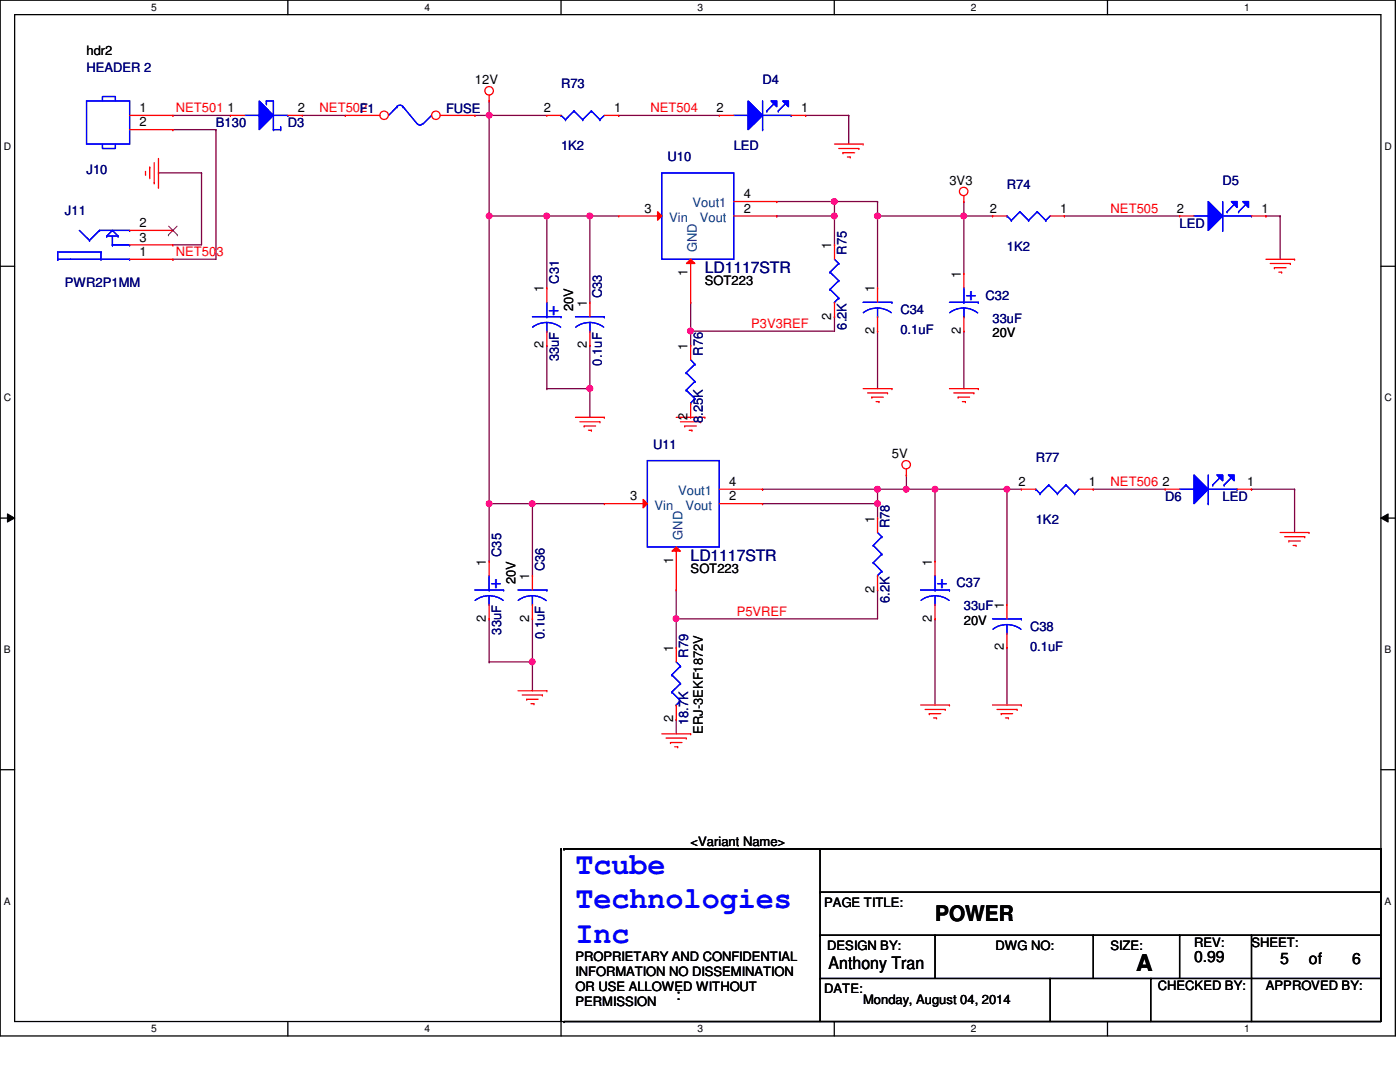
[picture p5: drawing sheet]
<svg xmlns="http://www.w3.org/2000/svg" width="279mm" height="216mm" viewBox="0 0 279 216" stroke-linecap="round" stroke-linejoin="round" font-family="sans-serif">
<path d="M0 0h278.5v206.7h-278.5zM2.9 2.9h272.7v200.9h-272.7z" fill="none" stroke="#000" stroke-width=".25"/>
<g fill="#fff">
<path d="M30.2 .3h1.1v2.3h-1.1z"/>
<path d="M30.2 204.1h1.1v2.3h-1.1z"/>
</g>
<path d="M57.4 0v2.9M57.4 203.8v2.9" fill="none" stroke="#000" stroke-width=".25"/>
<g fill="#fff">
<path d="M84.7 .3h1.1v2.3h-1.1z"/>
<path d="M84.7 204.1h1.1v2.3h-1.1z"/>
</g>
<path d="M112 0v2.9M112 203.8v2.9" fill="none" stroke="#000" stroke-width=".25"/>
<g fill="#fff">
<path d="M139.2 .3h1.1v2.3h-1.1z"/>
<path d="M139.2 204.1h1.1v2.3h-1.1z"/>
</g>
<path d="M166.5 0v2.9M166.5 203.8v2.9" fill="none" stroke="#000" stroke-width=".25"/>
<g fill="#fff">
<path d="M193.8 .3h1.1v2.3h-1.1z"/>
<path d="M193.8 204.1h1.1v2.3h-1.1z"/>
</g>
<path d="M221 0v2.9M221 203.8v2.9" fill="none" stroke="#000" stroke-width=".25"/>
<g fill="#fff">
<path d="M248.3 .3h1.1v2.3h-1.1z"/>
<path d="M248.3 204.1h1.1v2.3h-1.1z"/>
<path d="M.8 28h1.4v2.3h-1.4z"/>
<path d="M276.3 28h1.4v2.3h-1.4z"/>
<path d="M.8 78.2h1.4v2.3h-1.4z"/>
<path d="M276.3 78.2h1.4v2.3h-1.4z"/>
</g>
<path d="M0 53.1h2.9M275.6 53.1h2.9" fill="none" stroke="#000" stroke-width=".25"/>
<g fill="#fff">
<path d="M.8 128.5h1.3v2.2h-1.3z"/>
<path d="M276.3 128.5h1.3v2.2h-1.3z"/>
</g>
<path d="M0 103.4h2.9M275.6 103.4h2.9" fill="none" stroke="#000" stroke-width=".25"/>
<path d="M1.5 102.5l1.4 .9-1.4 .8zM275.6 103.4l1.4-.9v1.7z" fill="#000"/>
<path d="M1.5 102.5l1.4 .9-1.4 .8zM275.6 103.4l1.4-.9v1.7z" fill="none" stroke="#000" stroke-width=".2"/>
<g fill="#fff">
<path d="M.8 178.7h1.3v2.2h-1.3z"/>
<path d="M276.3 178.7h1.3v2.2h-1.3z"/>
</g>
<path d="M0 153.6h2.9M275.6 153.6h2.9" fill="none" stroke="#000" stroke-width=".25"/>
<path d="M135 117.7h.1M135 117.7v5.8M175.1 117.7h.1M175.1 117.7v5.8h-40.1M135 123.5h.1" fill="none" stroke="#800040" stroke-width=".25"/>
<circle cx="134.9" cy="123.4" r=".56" fill="#f0f"/>
<circle cx="134.9" cy="123.4" r=".56" fill="none" stroke="#f0f" stroke-width=".25"/>
<path d="M175.1 97.6h.1M175.1 97.6v5.8M152.2 100.5h.1M152.2 100.5h22.9M175.1 100.5h.1" fill="none" stroke="#800040" stroke-width=".25"/>
<circle cx="175.1" cy="100.5" r=".56" fill="#f0f"/>
<circle cx="175.1" cy="100.5" r=".56" fill="none" stroke="#f0f" stroke-width=".25"/>
<path d="M152.2 97.6h.1M152.2 97.6h22.9M135 123.5h.1M135 123.5v5.7M135 143.6h.1M135 143.6v2.8" fill="none" stroke="#800040" stroke-width=".25"/>
<circle cx="175.1" cy="97.6" r=".56" fill="#f0f"/>
<circle cx="175.1" cy="97.6" r=".56" fill="none" stroke="#f0f" stroke-width=".25"/>
<path d="M180.9 97.6h.1M180.9 97.6h5.7" fill="none" stroke="#800040" stroke-width=".25"/>
<circle cx="180.8" cy="97.6" r=".56" fill="#f0f"/>
<circle cx="180.8" cy="97.6" r=".56" fill="none" stroke="#f0f" stroke-width=".25"/>
<path d="M252.6 43.1h.1M252.6 43.1h2.9M175.1 97.6h.1M175.1 97.6h5.8M201 97.6h.1M201 97.6v23M106.3 100.5h.1M106.3 100.5h14.3M201 129.2h.1M201 129.2v11.5" fill="none" stroke="#800040" stroke-width=".25"/>
<circle cx="200.9" cy="97.6" r=".56" fill="#f0f"/>
<circle cx="200.9" cy="97.6" r=".56" fill="none" stroke="#f0f" stroke-width=".25"/>
<path d="M186.6 97.6h.1M186.6 97.6h14.4" fill="none" stroke="#800040" stroke-width=".25"/>
<circle cx="186.6" cy="97.6" r=".56" fill="#f0f"/>
<circle cx="186.6" cy="97.6" r=".56" fill="none" stroke="#f0f" stroke-width=".25"/>
<path d="M137.8 60.3h.1M137.8 66.1h.1M137.8 60.3v5.8M166.5 63.2h.1M166.5 63.2v2.9h-28.7" fill="none" stroke="#800040" stroke-width=".25"/>
<circle cx="137.8" cy="66" r=".56" fill="#f0f"/>
<circle cx="137.8" cy="66" r=".56" fill="none" stroke="#f0f" stroke-width=".25"/>
<path d="M166.5 43.1h.1M166.5 43.1v5.8" fill="none" stroke="#800040" stroke-width=".25"/>
<circle cx="166.5" cy="43.1" r=".56" fill="#f0f"/>
<circle cx="166.5" cy="43.1" r=".56" fill="none" stroke="#f0f" stroke-width=".25"/>
<path d="M155 43.1h.1M155 40.2h.1M155 40.2h11.5M166.5 40.2h.1M166.5 40.2v2.9h-11.5M137.8 66.1h.1M137.8 66.1v2.8" fill="none" stroke="#800040" stroke-width=".25"/>
<circle cx="166.5" cy="40.2" r=".56" fill="#f0f"/>
<circle cx="166.5" cy="40.2" r=".56" fill="none" stroke="#f0f" stroke-width=".25"/>
<path d="M31.6 34.5h.1M31.6 34.5h8.6M40.2 34.5h.1M40.2 34.5v14.4M97.6 43.1h.1M97.6 43.1v57.4M166.5 40.2h.1M166.5 40.2h8.6" fill="none" stroke="#800040" stroke-width=".25"/>
<circle cx="97.6" cy="43.1" r=".56" fill="#f0f"/>
<circle cx="97.6" cy="43.1" r=".56" fill="none" stroke="#f0f" stroke-width=".25"/>
<path d="M97.6 23h.1M97.6 23h11.5" fill="none" stroke="#800040" stroke-width=".25"/>
<circle cx="97.6" cy="23" r=".56" fill="#f0f"/>
<circle cx="97.6" cy="23" r=".56" fill="none" stroke="#f0f" stroke-width=".25"/>
<g fill="none" stroke="#800040" stroke-width=".25">
<path d="M94.8 23h.1M94.8 23h2.8M175.1 43.1h.1M175.1 43.1h17.3M192.4 43.1h.1M192.4 43.1v11.5M212.4 43.1h.1M212.4 43.1h23M255.5 43.1h.1M255.5 43.1v8.6M201 97.6h.1M201 97.6h2.8"/>
<path d="M218.2 97.6h.1M218.2 97.6h14.3M249.8 97.6h.1M249.8 97.6h8.6M258.4 97.6h.1M258.4 97.6v8.7"/>
</g>
<circle cx="175.1" cy="43.1" r=".56" fill="#f0f"/>
<circle cx="175.1" cy="43.1" r=".56" fill="none" stroke="#f0f" stroke-width=".25"/>
<g fill="none" stroke="#800040" stroke-width=".25">
<path d="M97.6 20.2h.1M97.6 20.2v2.8M34.5 48.9h.1M34.5 48.9h5.7M109.1 43.1h.1M109.1 43.1h14.4M117.7 43.1h.1M117.7 43.1v17.2M175.1 43.1h.1M175.1 43.1v14.3M109.1 68.9h.1M109.1 68.9v8.7"/>
<path d="M117.7 77.6h.1M117.7 68.9h.1M117.7 68.9v14.4M175.1 66.1h.1M175.1 66.1v11.5"/>
</g>
<circle cx="117.7" cy="43.1" r=".56" fill="#f0f"/>
<circle cx="117.7" cy="43.1" r=".56" fill="none" stroke="#f0f" stroke-width=".25"/>
<path d="M109.1 43.1h.1M109.1 43.1v14.3" fill="none" stroke="#800040" stroke-width=".25"/>
<circle cx="109.1" cy="43.1" r=".56" fill="#f0f"/>
<circle cx="109.1" cy="43.1" r=".56" fill="none" stroke="#f0f" stroke-width=".25"/>
<path d="M109.1 77.6h.1M109.1 77.6h8.6" fill="none" stroke="#800040" stroke-width=".25"/>
<circle cx="117.7" cy="77.5" r=".56" fill="#f0f"/>
<circle cx="117.7" cy="77.5" r=".56" fill="none" stroke="#f0f" stroke-width=".25"/>
<path d="M123.5 23h.1M123.5 23h20.1M160.8 23h.1M160.8 23h8.6M169.4 23h.1M169.4 23v5.7M192.4 43.1h.1M192.4 43.1h5.7M192.4 66.1h.1M192.4 66.1v11.5" fill="none" stroke="#800040" stroke-width=".25"/>
<circle cx="192.3" cy="43.1" r=".56" fill="#f0f"/>
<circle cx="192.3" cy="43.1" r=".56" fill="none" stroke="#f0f" stroke-width=".25"/>
<path d="M97.6 43.1h.1M97.6 43.1h11.5M175.1 40.2h.1M175.1 40.2v2.9M192.4 40.2h.1M192.4 40.2v2.9M97.6 100.5h.1M97.6 100.5h8.7M106.3 132.1h.1M106.3 132.1v5.7" fill="none" stroke="#800040" stroke-width=".25"/>
<circle cx="97.6" cy="100.5" r=".56" fill="#f0f"/>
<circle cx="97.6" cy="100.5" r=".56" fill="none" stroke="#f0f" stroke-width=".25"/>
<path d="M186.6 97.6h.1M186.6 97.6v14.4M106.3 100.5h.1M106.3 100.5v14.4M97.6 123.5h.1M97.6 123.5v8.6M106.3 123.5h.1M106.3 123.5v8.6" fill="none" stroke="#800040" stroke-width=".25"/>
<circle cx="106.2" cy="100.5" r=".56" fill="#f0f"/>
<circle cx="106.2" cy="100.5" r=".56" fill="none" stroke="#f0f" stroke-width=".25"/>
<path d="M97.6 100.5h.1M97.6 100.5v11.5M97.6 132.1h.1M97.6 132.1h8.7" fill="none" stroke="#800040" stroke-width=".25"/>
<circle cx="106.2" cy="132.1" r=".56" fill="#f0f"/>
<circle cx="106.2" cy="132.1" r=".56" fill="none" stroke="#f0f" stroke-width=".25"/>
<g fill="none" stroke="#800040" stroke-width=".25">
<path d="M34.5 25.9h.1M34.5 23h.1M34.5 25.9h8.6M34.5 23h11.5M43.1 25.9h.1M43.1 25.9v25.8h-8.6M60.3 23h8.6M68.9 23h.1M97.6 23h.1M97.6 23v20.1M34.5 51.7h.1M180.9 94.8h.1"/>
<path d="M180.9 94.8v2.8M186.6 123.5h.1M186.6 123.5v17.2"/>
</g>
<g fill="none" stroke="#f00" stroke-width=".25">
<path d="M97.6 19v1.2M29 34.8h.1M29 34.2v.6M29.9 33.4h.1M29.9 33.4v2.2M30.8 36.5h.1M30.8 32.5v4M31.6 37.4h.1M31.6 31.6v5.8M97.6 20.2h.1M166.5 28.7h5.8M167.4 29.6h4"/>
<path d="M168.2 30.5h.1M168.2 30.5h2.4M169.1 31.3h.6M169.7 31.3h.1M171.4 29.6h.1M172.3 28.7h.1M192.4 39.1v1.1M109.1 57.4h.1M109.1 57.4v2.9M192.4 40.2h.1M252.6 51.7h5.8M253.5 52.6h4"/>
<path d="M254.3 53.4h.1M254.3 53.4h2.4M255.2 54.3h.6M255.8 54.3h.1M257.5 52.6h.1M258.4 51.7h.1M109.1 68.9h.1M109.1 66.1v2.8M172.3 77.6h5.7M173.1 78.4h4M174 79.2h.1M174 79.2h2.3"/>
<path d="M177.1 78.4h.1M178 77.6h.1M189.5 77.6h5.7M190.3 78.4h4.1M191.2 79.2h.1M191.2 79.2h2.3M194.4 78.4h.1M195.2 77.6h.1M114.9 83.3h5.7M115.7 84.2h4M116.6 85h.1M116.6 85h2.3"/>
<path d="M117.4 85.9h.6M118 85.9h.1M119.7 84.2h.1M120.6 83.3h.1M135 83.3h5.7M135.8 84.2h4M136.7 85h.1M136.7 85h2.3M137.5 85.9h.6M138.1 85.9h.1M139.8 84.2h.1M140.7 83.3h.1"/>
<path d="M174.8 80.1h.6M175.4 80.1h.1M180.9 94.8h.1M180.9 93.6v1.2M192.1 80.1h.6M192.7 80.1h.1M255.5 106.3h5.7M256.4 107.1h4M257.2 107.9h.1M257.2 107.9h2.3M258.1 108.8h.6M258.7 108.8h.1"/>
<path d="M260.4 107.1h.1M261.2 106.3h.1M103.4 137.8h5.7M104.2 138.7h4M105.1 139.5h.1M105.1 139.5h2.3M108.2 138.7h.1M109.1 137.8h.1M135 129.2h.1M135 129.2v2.9M106 140.4h.6M106.6 140.4h.1"/>
<path d="M132.1 146.4h5.7M132.9 147.3h4M133.8 148.2h.1M133.8 148.2h2.3M134.7 149h.6M135 143.6h.1M135 140.7v2.9M135.3 149h.1M136.9 147.3h.1M137.8 146.4h.1M183.7 140.7h5.8M184.6 141.6h4"/>
<path d="M185.5 142.4h.1M185.5 142.4h2.2M186.3 143.3h.6M186.9 143.3h.1M188.6 141.6h.1M189.5 140.7h.1M198.1 140.7h5.7M199 141.6h4M199.8 142.4h.1M199.8 142.4h2.3M200.7 143.3h.6M201.3 143.3h.1"/>
<path d="M203 141.6h.1M203.8 140.7h.1"/>
<circle cx="97.6" cy="18.1" r=".85"/>
<circle cx="192.3" cy="38.2" r=".84"/>
<circle cx="180.9" cy="92.7" r=".84"/>
</g>
<g fill="none" stroke="#000" stroke-width=".25">
<path d="M112 169.4h.1M112 169.4v34.4M112.6 169.4h.1M112.6 169.4h163M163.7 169.4h.1M163.7 178h.1M163.7 169.4v34.4M163.7 178h111.9M275.6 169.4h.1M275.6 169.4v34.4h-163M163.7 195.2h.1M163.7 186.6h.1"/>
<path d="M163.7 195.2h111.9M163.7 186.6h111.9M186.6 186.6h.1M186.6 186.6v8.6M209.6 195.2h.1M209.6 195.2v8.6M218.2 186.6h.1M218.2 186.6v8.6M229.7 195.2h.1M229.7 195.2v8.6M235.4 186.6h.1M235.4 186.6v8.6"/>
<path d="M249.8 186.6h.1M249.8 186.6v17.2M112.6 203.8h.1"/>
</g>
<g fill="none" stroke="#00f" stroke-width=".25">
<path d="M106.3 63.2h5.7M109.1 66.1h.1M109.1 63.2h.1M109.1 64.3l1.5 .3 1.3 .7M109.1 64.3l-1.5 .3-1.3 .7M109.1 60.3v2.9M109.1 64.3v1.8M112 63.2h.1M134.1 134.7h.1M134.1 138.1h.1M134.1 134.7l1.7 1.7M134.1 138.1l1.7 1.7"/>
<path d="M135 132.1l.8 .8M135.8 132.9h.1M135.8 136.4h.1M135.8 139.8h.1M135.8 132.9l-1.7 1.8M135.8 136.4l-1.7 1.7M135.8 139.8l-.8 .9M135 140.7h.1"/>
</g>
<path d="M51.7 20.2l2.9 2.8-2.9 2.9z" fill="#00f"/>
<g fill="none" stroke="#00f" stroke-width=".25">
<path d="M48.9 23h2.8M51.7 20.2l2.9 2.8-2.9 2.9zM51.7 23h.1M53.2 20.2h.1M53.2 20.7h.1M53.2 20.2h1.4v5.7M53.2 20.2v.5M54.6 25.9h.1M54.6 23h2.8M54.6 25.9h1.4M56 25.9h.1M56 25.3h.1"/>
<path d="M56 25.3v.6M57.4 23h.1"/>
</g>
<path d="M51.7 20.2l2.9 2.8-2.9 2.9z" fill="#00f"/>
<g fill="none" stroke="#00f" stroke-width=".25">
<path d="M48.9 23h2.8M51.7 20.2l2.9 2.8-2.9 2.9zM51.7 23h.1M53.2 20.2h.1M53.2 20.7h.1M53.2 20.2h1.4v5.7M53.2 20.2v.5M54.6 25.9h.1M54.6 23h2.8M54.6 25.9h1.4M56 25.9h.1M56 25.3h.1"/>
<path d="M56 25.3v.6M57.4 23h.1M132.1 34.5h14.3v17.2h-14.3z"/>
</g>
<path d="M46 23h.1M46 23h2.9M57.4 23h2.9M60.3 23h.1" fill="none" stroke="#f00" stroke-width=".25"/>
<path d="M131.2 42.2l.9 .9-.9 .8z" fill="#f00"/>
<path d="M123.5 43.1h.1M123.5 43.1h8.6M131.2 42.2l.9 .9-.9 .8zM146.4 40.2h8.6M155 40.2h.1" fill="none" stroke="#f00" stroke-width=".25"/>
<path d="M137 52.6l.8-.9 .9 .9z" fill="#f00"/>
<g fill="none" stroke="#f00" stroke-width=".25">
<path d="M137 52.6l.8-.9 .9 .9zM137.8 51.7v8.6M146.4 43.1h8.6M155 43.1h.1M117.7 60.3h.1M117.7 68.9h.1M117.7 60.3v2.9M117.7 66.1v2.8M137.8 60.3h.1M201 120.6h.1M201 129.2h.1M201 120.6v2.9"/>
<path d="M201 126.3v2.9"/>
</g>
<g fill="none" stroke="#00f" stroke-width=".25">
<path d="M114.9 63.2h5.7M117.7 66.1h.1M117.7 64.3l1.5 .3 1.3 .7M117.7 64.3l-1.5 .3-1.3 .7M117.7 64.3v1.8M120.6 63.2h.1M129.2 91.9h14.4v17.2h-14.4zM198.1 123.5h5.7M201 126.3h.1M201 124.6l1.4 .3 1.4 .7M201 124.6l-1.5 .3-1.3 .7M201 124.6v1.7"/>
<path d="M203.8 123.5h.1"/>
</g>
<path d="M128.4 99.7l.8 .8-.8 .8z" fill="#f00"/>
<path d="M128.4 99.7l.8 .8-.8 .8zM143.6 97.6h8.6M152.2 97.6h.1M120.6 100.5h.1M120.6 100.5h8.6" fill="none" stroke="#f00" stroke-width=".25"/>
<path d="M134.1 110l.9-.9 .8 .9z" fill="#f00"/>
<g fill="none" stroke="#f00" stroke-width=".25">
<path d="M137.8 68.9h.1M137.8 68.9v2.9M137.8 83.3h.1M137.8 80.4v2.9M97.6 112h.1M97.6 112v2.9M134.1 110l.9-.9 .8 .9zM135 117.7h.1M135 109.1v8.6M143.6 100.5h8.6M152.2 100.5h.1M97.6 123.5h.1"/>
<path d="M97.6 120.6v2.9"/>
</g>
<g fill="none" stroke="#00f" stroke-width=".25">
<path d="M136.9 74.4h.1M136.9 77.9h.1M136.9 74.4l1.8 1.7M136.9 77.9l1.8 1.6M137.8 71.8l.9 .9M138.7 72.7h.1M138.7 76.1h.1M138.7 79.5h.1M138.7 72.7l-1.8 1.7M138.7 76.1l-1.8 1.8M138.7 79.5l-.9 .9M137.8 80.4h.1"/>
<path d="M94.8 117.7h5.7M97.6 117.7h.1M97.6 118.9l1.5 .2 1.3 .7M97.6 118.9l-1.5 .2-1.3 .7M97.6 114.9v2.8M97.6 118.9v1.7M100.5 117.7h.1M97.6 120.6h.1"/>
</g>
<path d="M238.3 94.8l2.8 2.8-2.8 2.9z" fill="#00f"/>
<path d="M238.3 94.8l2.8 2.8-2.8 2.9z" fill="none" stroke="#00f" stroke-width=".25"/>
<path d="M242.9 94.8h1.1v1.1z" fill="#00f"/>
<path d="M242.9 94.8h1.1v1.1z" fill="none" stroke="#00f" stroke-width=".25"/>
<path d="M245.2 94.8h1.1v1.1z" fill="#00f"/>
<path d="M235.4 97.6h2.9M238.3 97.6h.1M241.1 94.8v5.7M241.1 97.6h5.8M242 96.8h.1M243.5 95.3l-1.5 1.5M244.3 96.8h.1M245.2 94.8h1.1v1.1zM245.7 95.3l-1.4 1.5M246.9 97.6h.1M241.1 100.5h.1" fill="none" stroke="#00f" stroke-width=".25"/>
<path d="M238.3 94.8l2.8 2.8-2.8 2.9z" fill="#00f"/>
<path d="M238.3 94.8l2.8 2.8-2.8 2.9z" fill="none" stroke="#00f" stroke-width=".25"/>
<path d="M242.9 94.8h1.1v1.1z" fill="#00f"/>
<path d="M242.9 94.8h1.1v1.1z" fill="none" stroke="#00f" stroke-width=".25"/>
<path d="M245.2 94.8h1.1v1.1z" fill="#00f"/>
<g fill="none" stroke="#00f" stroke-width=".25">
<path d="M79.2 21.3a.87 .87 0 0 1 1.2 0M79.2 21.3h.1M79.2 21.3l-1.6 1.7M80.4 21.3h.1M80.4 21.3l2.9 3.4M84.3 24.6l-.1 .2a.56 .56 0 0 1-.9-.1M86.1 23h.1M86.1 23l-1.6 1.7M112 23h.1M112 23l.9 .9M112.9 23.9h.1M114.6 22.1h.1"/>
<path d="M114.6 22.1l1.7 1.8M114.6 22.1l-1.7 1.8M116.3 23.9h.1M118 22.1h.1M118 22.1l1.7 1.8M118 22.1l-1.7 1.8M119.7 23.9h.1M120.6 23l-.9 .9M11.5 51.7h.1M11.5 51.7h14.4M15.8 46l2.1 2M17.9 48h.1"/>
<path d="M19.9 46h.1M19.9 46l-2 2M19.9 46h6M20.2 50.3h.1M20.2 51.7h.1M20.2 50.3h-8.7v1.4M20.2 50.3v1.4M21.3 47.1h.1M21.3 47.1h2.3M22.4 48.9h.1M22.4 46h.1M22.4 48.9h3.5"/>
<path d="M22.4 46l-1.1 1.1M22.4 46l1.2 1.1M22.4 47.1v1.8M23.6 47.1h.1M25.9 46h.1M25.9 48.9h.1M25.9 51.7h.1M235.4 97.6h2.9M238.3 97.6h.1M241.1 94.8v5.7M241.1 97.6h5.8M242 96.8h.1"/>
<path d="M243.5 95.3l-1.5 1.5M244.3 96.8h.1M245.2 94.8h1.1v1.1zM245.7 95.3l-1.4 1.5M246.9 97.6h.1M174.3 108.8h.1M174.3 112.3h.1M174.3 108.8l1.7 1.8M174.3 112.3l1.7 1.7M175.1 114.9h.1M175.1 106.3l.9 .8M176 107.1h.1"/>
<path d="M176 110.6h.1M176 114h.1M176 107.1l-1.7 1.7M176 110.6l-1.7 1.7M176 114l-.9 .9M241.1 100.5h.1"/>
</g>
<g fill="none" stroke="#f00" stroke-width=".25">
<path d="M109.1 23h.1M109.1 23h2.9M120.6 23h2.9M123.5 23h.1M25.9 46h8.6M25.9 48.9h8.6M25.9 51.7h8.6M34.5 46h.1M34.5 48.9h.1M34.5 51.7h.1M232.5 97.6h.1M232.5 97.6h2.9"/>
<path d="M246.9 97.6h2.9M249.8 97.6h.1M175.1 103.4h.1M175.1 117.7h.1M175.1 103.4v2.9M175.1 114.9v2.8"/>
</g>
<path d="M33.6 46.9h.1M33.7 45.1l1.7 1.8M35.3 45.1l-1.7 1.8M35.4 46.9h.1" fill="none" stroke="#804000" stroke-width=".2"/>
<circle cx="76.7" cy="23" r=".84" fill="#fff"/>
<g fill="none" stroke="#f00" stroke-width=".25">
<path d="M68.9 23h.1M68.9 23h6.9"/>
<circle cx="76.7" cy="23" r=".84"/>
</g>
<circle cx="87" cy="23" r=".84" fill="#fff"/>
<g fill="none" stroke="#f00" stroke-width=".25">
<path d="M25.9 23h8.6M25.9 25.9h8.6M34.5 23h.1M34.5 25.9h.1M87.9 23h6.9M94.8 23h.1M166.5 48.9h.1M166.5 48.9v2.8M175.1 57.4h.1M175.1 57.4v2.9M192.4 54.6h.1M192.4 54.6v2.8"/>
<path d="M198.1 43.1h.1M198.1 43.1h2.9M209.6 43.1h2.8M212.4 43.1h.1M166.5 63.2h.1M166.5 60.3v2.9M175.1 66.1h.1M175.1 63.2v2.9M192.4 66.1h.1M192.4 63.2v2.9M203.8 97.6h.1M203.8 97.6h2.9"/>
<path d="M215.3 97.6h2.9M218.2 97.6h.1M106.3 114.9h.1M106.3 114.9v2.8M186.6 112h.1M186.6 112v2.9M106.3 123.5h.1M106.3 120.6v2.9M186.6 123.5h.1M186.6 120.6v2.9"/>
<circle cx="87" cy="23" r=".84"/>
</g>
<g fill="none" stroke="#00f" stroke-width=".25">
<path d="M17.3 20.2h8.6v8.5h-8.6zM20.4 20.2v-.9h2.6v.9M20.4 28.7v.9h2.6v-.9M165.7 54.3h.1M165.7 57.7h.1M165.7 54.3l1.7 1.7M165.7 57.7l1.7 1.8M166.5 51.7l.9 .9M167.4 52.6h.1M167.4 56h.1M167.4 59.5h.1M167.4 52.6l-1.7 1.7"/>
<path d="M167.4 56l-1.7 1.7M167.4 59.5l-.9 .8M192.4 57.4v2.9M201 43.1h.1M201 43.1l.8 .9M201.8 44h.1M203.5 42.2h.1M203.5 42.2l1.8 1.8M203.5 42.2l-1.7 1.8M205.3 44h.1M207 42.2h.1M207 42.2l1.7 1.8"/>
<path d="M207 42.2l-1.7 1.8M208.7 44h.1M209.6 43.1l-.9 .9M166.5 60.3h.1M172.3 60.3h5.7M175.1 63.2h.1M175.1 61.5l1.5 .2 1.3 .7M175.1 61.5l-1.5 .2-1.3 .7M175.1 61.5v1.7M178 60.3h.1M189.5 60.3h5.7M192.4 63.2h.1"/>
<path d="M192.4 60.3h.1M192.4 61.5l1.4 .2 1.3 .7M192.4 61.5l-1.6 .2-1.3 .7M192.4 61.5v1.7M195.2 60.3h.1M206.7 97.6h.1M206.7 97.6l.9 .9M207.6 98.5h.1M209.3 96.8h.1M209.3 96.8l1.7 1.7M209.3 96.8l-1.7 1.7M211 98.5h.1"/>
<path d="M212.7 96.8h.1M212.7 96.8l1.8 1.7M212.7 96.8l-1.7 1.7M214.5 98.5h.1M215.3 97.6l-.8 .9M103.4 117.7h5.7M106.3 118.9l1.4 .2 1.3 .7M106.3 118.9l-1.6 .2-1.3 .7M106.3 118.9v1.7M109.1 117.7h.1M183.7 117.7h5.8M186.6 117.7h.1"/>
<path d="M186.6 118.9l1.5 .2 1.3 .7M186.6 118.9l-1.5 .2-1.3 .7M186.6 114.9v2.8M186.6 118.9v1.7M189.5 117.7h.1M106.3 120.6h.1M186.6 120.6h.1"/>
</g>
<path d="M241.1 40.2l2.9 2.9-2.9 2.9z" fill="#00f"/>
<path d="M241.1 40.2l2.9 2.9-2.9 2.9z" fill="none" stroke="#00f" stroke-width=".25"/>
<path d="M245.7 40.2h1.2v1.2z" fill="#00f"/>
<path d="M245.7 40.2h1.2v1.2z" fill="none" stroke="#00f" stroke-width=".25"/>
<path d="M248 40.2h1.2v1.2z" fill="#00f"/>
<path d="M238.3 43.1h2.8M241.1 43.1h.1M244 46h.1M244 40.2v5.8M244 43.1h5.8M244.9 42.2h.1M246.3 40.8l-1.4 1.4M247.2 42.2h.1M248 40.2h1.2v1.2zM248.6 40.8l-1.4 1.4M249.8 43.1h.1" fill="none" stroke="#00f" stroke-width=".25"/>
<path d="M241.1 40.2l2.9 2.9-2.9 2.9z" fill="#00f"/>
<path d="M241.1 40.2l2.9 2.9-2.9 2.9z" fill="none" stroke="#00f" stroke-width=".25"/>
<path d="M245.7 40.2h1.2v1.2z" fill="#00f"/>
<path d="M245.7 40.2h1.2v1.2z" fill="none" stroke="#00f" stroke-width=".25"/>
<path d="M248 40.2h1.2v1.2z" fill="#00f"/>
<path d="M238.3 43.1h2.8M241.1 43.1h.1M244 46h.1M244 40.2v5.8M244 43.1h5.8M244.9 42.2h.1M246.3 40.8l-1.4 1.4M247.2 42.2h.1M248 40.2h1.2v1.2zM248.6 40.8l-1.4 1.4M249.8 43.1h.1" fill="none" stroke="#00f" stroke-width=".25"/>
<path d="M235.4 43.1h.1M235.4 43.1h2.9M249.8 43.1h2.8M252.6 43.1h.1" fill="none" stroke="#f00" stroke-width=".25"/>
<path d="M149.3 20.2l2.9 2.8-2.9 2.9z" fill="#00f"/>
<path d="M149.3 20.2l2.9 2.8-2.9 2.9z" fill="none" stroke="#00f" stroke-width=".25"/>
<path d="M153.9 20.2h1.1v1.1z" fill="#00f"/>
<path d="M153.9 20.2h1.1v1.1z" fill="none" stroke="#00f" stroke-width=".25"/>
<path d="M156.2 20.2h1.2v1.1z" fill="#00f"/>
<path d="M146.4 23h2.9M149.3 23h.1M152.2 25.9h.1M152.2 20.2v5.7M152.2 23h5.7M153 22.1h.1M154.5 20.7l-1.5 1.4M155.3 22.1h.1M156.2 20.2h1.2v1.1zM156.8 20.7l-1.5 1.4M157.9 23h.1" fill="none" stroke="#00f" stroke-width=".25"/>
<path d="M149.3 20.2l2.9 2.8-2.9 2.9z" fill="#00f"/>
<path d="M149.3 20.2l2.9 2.8-2.9 2.9z" fill="none" stroke="#00f" stroke-width=".25"/>
<path d="M153.9 20.2h1.1v1.1z" fill="#00f"/>
<path d="M153.9 20.2h1.1v1.1z" fill="none" stroke="#00f" stroke-width=".25"/>
<path d="M156.2 20.2h1.2v1.1z" fill="#00f"/>
<path d="M146.4 23h2.9M149.3 23h.1M152.2 25.9h.1M152.2 20.2v5.7M152.2 23h5.7M153 22.1h.1M154.5 20.7l-1.5 1.4M155.3 22.1h.1M156.2 20.2h1.2v1.1zM156.8 20.7l-1.5 1.4M157.9 23h.1" fill="none" stroke="#00f" stroke-width=".25"/>
<path d="M143.6 23h.1M143.6 23h2.8M157.9 23h2.9M160.8 23h.1" fill="none" stroke="#f00" stroke-width=".25"/>
<circle cx="134.9" cy="123.4" r=".56" fill="#f0f"/>
<circle cx="134.9" cy="123.4" r=".56" fill="none" stroke="#f0f" stroke-width=".25"/>
<circle cx="175.1" cy="100.5" r=".56" fill="#f0f"/>
<circle cx="175.1" cy="100.5" r=".56" fill="none" stroke="#f0f" stroke-width=".25"/>
<circle cx="175.1" cy="97.6" r=".56" fill="#f0f"/>
<circle cx="175.1" cy="97.6" r=".56" fill="none" stroke="#f0f" stroke-width=".25"/>
<circle cx="180.8" cy="97.6" r=".56" fill="#f0f"/>
<circle cx="180.8" cy="97.6" r=".56" fill="none" stroke="#f0f" stroke-width=".25"/>
<circle cx="200.9" cy="97.6" r=".56" fill="#f0f"/>
<circle cx="200.9" cy="97.6" r=".56" fill="none" stroke="#f0f" stroke-width=".25"/>
<circle cx="186.6" cy="97.6" r=".56" fill="#f0f"/>
<circle cx="186.6" cy="97.6" r=".56" fill="none" stroke="#f0f" stroke-width=".25"/>
<circle cx="137.8" cy="66" r=".56" fill="#f0f"/>
<circle cx="137.8" cy="66" r=".56" fill="none" stroke="#f0f" stroke-width=".25"/>
<circle cx="166.5" cy="43.1" r=".56" fill="#f0f"/>
<circle cx="166.5" cy="43.1" r=".56" fill="none" stroke="#f0f" stroke-width=".25"/>
<circle cx="166.5" cy="40.2" r=".56" fill="#f0f"/>
<circle cx="166.5" cy="40.2" r=".56" fill="none" stroke="#f0f" stroke-width=".25"/>
<circle cx="97.6" cy="43.1" r=".56" fill="#f0f"/>
<circle cx="97.6" cy="43.1" r=".56" fill="none" stroke="#f0f" stroke-width=".25"/>
<circle cx="97.6" cy="23" r=".56" fill="#f0f"/>
<circle cx="97.6" cy="23" r=".56" fill="none" stroke="#f0f" stroke-width=".25"/>
<circle cx="175.1" cy="43.1" r=".56" fill="#f0f"/>
<circle cx="175.1" cy="43.1" r=".56" fill="none" stroke="#f0f" stroke-width=".25"/>
<circle cx="117.7" cy="43.1" r=".56" fill="#f0f"/>
<circle cx="117.7" cy="43.1" r=".56" fill="none" stroke="#f0f" stroke-width=".25"/>
<circle cx="109.1" cy="43.1" r=".56" fill="#f0f"/>
<circle cx="109.1" cy="43.1" r=".56" fill="none" stroke="#f0f" stroke-width=".25"/>
<circle cx="117.7" cy="77.5" r=".56" fill="#f0f"/>
<circle cx="117.7" cy="77.5" r=".56" fill="none" stroke="#f0f" stroke-width=".25"/>
<circle cx="192.3" cy="43.1" r=".56" fill="#f0f"/>
<circle cx="192.3" cy="43.1" r=".56" fill="none" stroke="#f0f" stroke-width=".25"/>
<circle cx="97.6" cy="100.5" r=".56" fill="#f0f"/>
<circle cx="97.6" cy="100.5" r=".56" fill="none" stroke="#f0f" stroke-width=".25"/>
<circle cx="106.2" cy="100.5" r=".56" fill="#f0f"/>
<circle cx="106.2" cy="100.5" r=".56" fill="none" stroke="#f0f" stroke-width=".25"/>
<circle cx="106.2" cy="132.1" r=".56" fill="#f0f"/>
<circle cx="106.2" cy="132.1" r=".56" fill="none" stroke="#f0f" stroke-width=".25"/>
<g font-size="6" fill="#00f">
<text x="114.9" y="174.4">Tcube</text>
<text x="114.9" y="181.3">Technologies</text>
<text x="114.9" y="188.1">Inc</text>
</g>
<text font-size="4.6" x="226.8" y="193.7">A</text>
<text font-size="4.3" x="186.6" y="183.7">POWER</text>
<g font-size="3.7" fill="#00f">
<text x="192.7" y="59.9">+</text>
<text x="109.4" y="62.8">+</text>
<text x="97.9" y="117.3">+</text>
<text x="186.9" y="117.3">+</text>
</g>
<text font-size="3.4" x="165.4" y="193.4">Anthony Tran</text>
<g font-size="3.1" fill="#000080">
<text x="140.7" y="54.5">LD1117STR</text>
<text x="137.8" y="111.9">LD1117STR</text>
</g>
<g font-size="3.1">
<text x="238.3" y="192">0.99</text>
<text x="255.5" y="192.3">5</text>
<text x="261.2" y="192.3">of</text>
<text x="269.8" y="192.3">6</text>
<text x="135" y="199.5">:</text>
</g>
<g font-size="2.6">
<text x="17.3" y="11">hdr2</text>
<text x="94.8" y="16.7">12V</text>
<text x="27.9" y="22.4">1</text>
<text x="45.4" y="22.4">1</text>
<text x="59.4" y="22.4">2</text>
<text x="108.5" y="22.4">2</text>
<text x="122.6" y="22.4">1</text>
<text x="143" y="22.4">2</text>
<text x="159.9" y="22.4">1</text>
<text x="27.9" y="25.2">2</text>
<text x="148.4" y="39.6">4</text>
<text x="189.5" y="36.8">3V3</text>
<text x="27.9" y="45.3">2</text>
<text x="128.7" y="42.5">3</text>
<text x="148.4" y="42.5">2</text>
<text x="197.5" y="42.5">2</text>
<text x="211.6" y="42.5">1</text>
<text x="234.9" y="42.5">2</text>
<text x="251.8" y="42.5">1</text>
<text x="27.9" y="48.2">3</text>
<text x="27.9" y="51.1">1</text>
<text x="165.9" y="49.7" transform="rotate(-90 165.9 49.7)">1</text>
<text x="108.5" y="58.3" transform="rotate(-90 108.5 58.3)">1</text>
<text x="137.2" y="55.2" transform="rotate(-90 137.2 55.2)">1</text>
<text x="140.7" y="56.9">SOT223</text>
<text x="174.5" y="58.3" transform="rotate(-90 174.5 58.3)">1</text>
<text x="191.7" y="55.5" transform="rotate(-90 191.7 55.5)">1</text>
<text x="114.4" y="62.1" transform="rotate(-90 114.4 62.1)">20V</text>
<text x="117.1" y="61.2" transform="rotate(-90 117.1 61.2)">1</text>
<text x="165.9" y="63.8" transform="rotate(-90 165.9 63.8)">2</text>
<text x="108.5" y="69.5" transform="rotate(-90 108.5 69.5)">2</text>
<text x="117.1" y="69.5" transform="rotate(-90 117.1 69.5)">2</text>
<text x="137.2" y="69.8" transform="rotate(-90 137.2 69.8)">1</text>
<text x="174.5" y="66.6" transform="rotate(-90 174.5 66.6)">2</text>
<text x="191.7" y="66.6" transform="rotate(-90 191.7 66.6)">2</text>
<text x="198.1" y="67.2">20V</text>
<text x="137.2" y="83.9" transform="rotate(-90 137.2 83.9)">2</text>
<text x="178" y="91.4">5V</text>
<text x="125.8" y="99.9">3</text>
<text x="145.5" y="97">4</text>
<text x="145.5" y="99.9">2</text>
<text x="203.3" y="97">2</text>
<text x="217.3" y="97">1</text>
<text x="232" y="97">2</text>
<text x="248.9" y="97">1</text>
<text x="174.5" y="104.3" transform="rotate(-90 174.5 104.3)">1</text>
<text x="97" y="112.9" transform="rotate(-90 97 112.9)">1</text>
<text x="134.3" y="112.6" transform="rotate(-90 134.3 112.6)">1</text>
<text x="186" y="112.9" transform="rotate(-90 186 112.9)">1</text>
<text x="102.9" y="116.6" transform="rotate(-90 102.9 116.6)">20V</text>
<text x="105.6" y="115.7" transform="rotate(-90 105.6 115.7)">1</text>
<text x="137.8" y="114.3">SOT223</text>
<text x="174.5" y="118.3" transform="rotate(-90 174.5 118.3)">2</text>
<text x="97" y="124" transform="rotate(-90 97 124)">2</text>
<text x="105.6" y="124" transform="rotate(-90 105.6 124)">2</text>
<text x="186" y="124" transform="rotate(-90 186 124)">2</text>
<text x="192.4" y="124.6">20V</text>
<text x="200.3" y="121.5" transform="rotate(-90 200.3 121.5)">1</text>
<text x="134.3" y="130.1" transform="rotate(-90 134.3 130.1)">1</text>
<text x="200.3" y="129.8" transform="rotate(-90 200.3 129.8)">2</text>
<text x="134.3" y="144.1" transform="rotate(-90 134.3 144.1)">2</text>
<text x="140.3" y="146.4" transform="rotate(-90 140.3 146.4)">ERJ-3EKF1872V</text>
<text x="137.8" y="168.9">&lt;Variant Name&gt;</text>
<text x="164.5" y="180.9">PAGE TITLE:</text>
<text x="114.9" y="191.8">PROPRIETARY AND CONFIDENTIAL</text>
<text x="165.1" y="189.5">DESIGN BY:</text>
<text x="198.7" y="189.5">DWG NO:</text>
<text x="221.6" y="189.5">SIZE:</text>
<text x="238.3" y="188.9">REV:</text>
<text x="249.8" y="188.9">SHEET:</text>
<text x="114.9" y="194.8">INFORMATION NO DISSEMINATION</text>
<text x="114.9" y="197.7">OR USE ALLOWED WITHOUT</text>
<text x="231.1" y="197.6">CHECKED BY:</text>
<text x="252.6" y="197.6">APPROVED BY:</text>
<text x="114.9" y="200.7">PERMISSION</text>
<text x="164.5" y="198.1">DATE:</text>
<text x="172.3" y="200.4">Monday, August 04, 2014</text>
</g>
<g font-size="2.6" fill="#000080">
<text x="17.3" y="14.4">HEADER 2</text>
<text x="112" y="17.6">R73</text>
<text x="152.2" y="16.7">D4</text>
<text x="71.8" y="22.5">F1</text>
<text x="89" y="22.5">FUSE</text>
<text x="43.1" y="25.4">B130</text>
<text x="57.4" y="25.4">D3</text>
<text x="112" y="29.9">1K2</text>
<text x="146.4" y="29.9">LED</text>
<text x="17.3" y="34.8">J10</text>
<text x="133.2" y="32.2">U10</text>
<text x="201" y="37.7">R74</text>
<text x="244" y="36.8">D5</text>
<text x="13" y="42.8">J11</text>
<text x="235.4" y="45.4">LED</text>
<text x="169" y="50.8" transform="rotate(-90 169 50.8)">R75</text>
<text x="201" y="50">1K2</text>
<text x="13" y="57.2">PWR2P1MM</text>
<text x="111.5" y="56.6" transform="rotate(-90 111.5 56.6)">C31</text>
<text x="120.1" y="59.5" transform="rotate(-90 120.1 59.5)">C33</text>
<text x="196.7" y="59.8">C32</text>
<text x="169" y="65.8" transform="rotate(-90 169 65.8)">6.2K</text>
<text x="179.7" y="62.7">C34</text>
<text x="198.1" y="64.4">33uF</text>
<text x="140.3" y="71" transform="rotate(-90 140.3 71)">R76</text>
<text x="179.7" y="66.7">0.1uF</text>
<text x="111.5" y="72.1" transform="rotate(-90 111.5 72.1)">33uF</text>
<text x="120.1" y="72.9" transform="rotate(-90 120.1 72.9)">0.1uF</text>
<text x="130.3" y="89.6">U11</text>
<text x="140.3" y="84.5" transform="rotate(-90 140.3 84.5)">8.25K</text>
<text x="206.7" y="92.2">R77</text>
<text x="232.5" y="99.9">D6</text>
<text x="244" y="99.9">LED</text>
<text x="177.5" y="105.4" transform="rotate(-90 177.5 105.4)">R78</text>
<text x="206.7" y="104.6">1K2</text>
<text x="100" y="111.1" transform="rotate(-90 100 111.1)">C35</text>
<text x="108.7" y="114" transform="rotate(-90 108.7 114)">C36</text>
<text x="190.9" y="117.2">C37</text>
<text x="177.5" y="120.3" transform="rotate(-90 177.5 120.3)">6.2K</text>
<text x="192.4" y="121.8">33uF</text>
<text x="205.6" y="125.8">C38</text>
<text x="100" y="126.6" transform="rotate(-90 100 126.6)">33uF</text>
<text x="108.7" y="127.5" transform="rotate(-90 108.7 127.5)">0.1uF</text>
<text x="137.4" y="131.2" transform="rotate(-90 137.4 131.2)">R79</text>
<text x="205.6" y="129.8">0.1uF</text>
<text x="137.4" y="144.7" transform="rotate(-90 137.4 144.7)">18.7K</text>
</g>
<g font-size="2.6" fill="#f00">
<text x="35.1" y="22.4">NET501</text>
<text x="63.8" y="22.4">NET502</text>
<text x="129.8" y="22.4">NET504</text>
<text x="221.7" y="42.5">NET505</text>
<text x="35.1" y="51.1">NET503</text>
<text x="149.9" y="65.5">P3V3REF</text>
<text x="221.7" y="97">NET506</text>
<text x="147" y="122.9">P5VREF</text>
</g>
<g font-size="2.6" fill="#004080">
<text x="138.2" y="41.4">Vout1</text>
<text x="133.5" y="44.3">Vin</text>
<text x="139.7" y="44.3">Vout</text>
<text x="139.1" y="50.3" transform="rotate(-90 139.1 50.3)">GND</text>
<text x="130.6" y="101.7">Vin</text>
<text x="135.3" y="98.8">Vout1</text>
<text x="136.8" y="101.7">Vout</text>
<text x="136.2" y="107.7" transform="rotate(-90 136.2 107.7)">GND</text>
</g>
<g font-size="2">
<text x="30.2" y="2.2">5</text>
<text x="84.7" y="2.2">4</text>
<text x="139.2" y="2.2">3</text>
<text x="193.8" y="2.2">2</text>
<text x="248.3" y="2.2">1</text>
<text x=".8" y="29.8">D</text>
<text x="276.3" y="29.8">D</text>
<text x=".8" y="80.1">C</text>
<text x="276.3" y="80.1">C</text>
<text x=".8" y="130.3">B</text>
<text x="276.3" y="130.3">B</text>
<text x=".8" y="180.5">A</text>
<text x="276.3" y="180.5">A</text>
<text x="30.2" y="206">5</text>
<text x="84.7" y="206">4</text>
<text x="139.2" y="206">3</text>
<text x="193.8" y="206">2</text>
<text x="248.3" y="206">1</text>
</g>
</svg>
